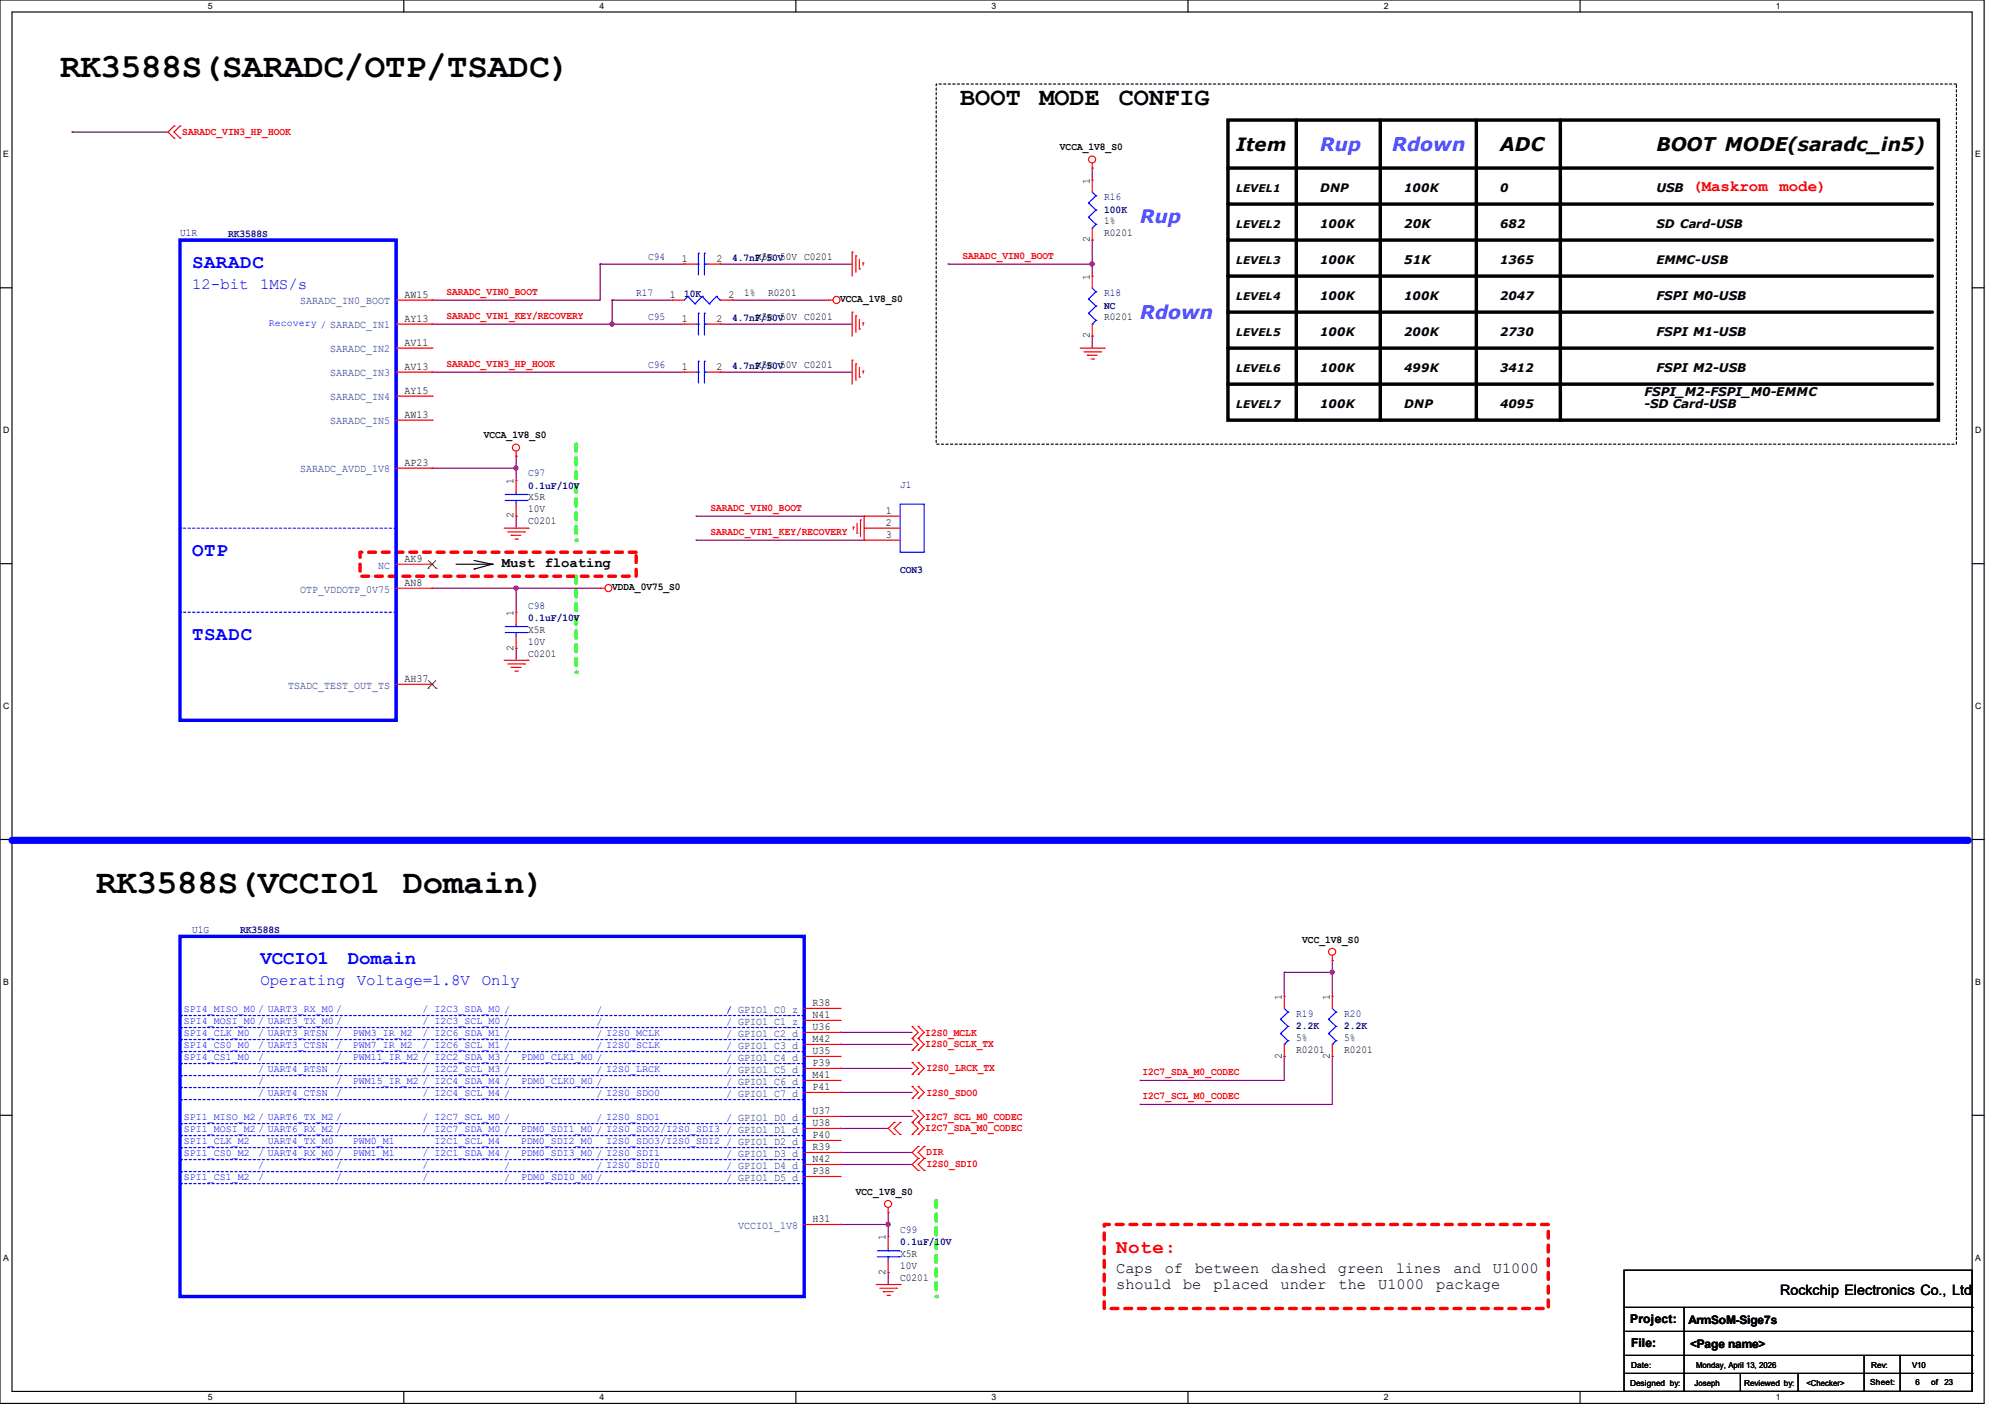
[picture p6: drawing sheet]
<svg xmlns="http://www.w3.org/2000/svg" width="297mm" height="210mm" viewBox="0 0 297 210" stroke-linecap="round" stroke-linejoin="round" font-family="sans-serif">
<path d="M0 0h293.9v207.9h-293.9zM1.8 1.8h290.3v204.3h-290.3z" fill="none" stroke="#000" stroke-width=".17"/>
<g fill="#fff">
<path d="M30.8 .2h.7v1.4h-.7z"/>
<path d="M30.8 206.2h.7v1.4h-.7z"/>
</g>
<path d="M59.8 0v1.8M59.8 206.1v1.8" fill="none" stroke="#000" stroke-width=".17"/>
<g fill="#fff">
<path d="M88.8 .2h.7v1.4h-.7z"/>
<path d="M88.8 206.2h.7v1.4h-.7z"/>
</g>
<path d="M117.9 0v1.8M117.9 206.1v1.8" fill="none" stroke="#000" stroke-width=".17"/>
<g fill="#fff">
<path d="M146.9 .2h.7v1.4h-.7z"/>
<path d="M146.9 206.2h.7v1.4h-.7z"/>
</g>
<path d="M176 0v1.8M176 206.1v1.8" fill="none" stroke="#000" stroke-width=".17"/>
<g fill="#fff">
<path d="M205 .2h.7v1.4h-.7z"/>
<path d="M205 206.2h.7v1.4h-.7z"/>
</g>
<path d="M234.1 0v1.8M234.1 206.1v1.8" fill="none" stroke="#000" stroke-width=".17"/>
<g fill="#fff">
<path d="M263.1 .2h.6v1.4h-.6z"/>
<path d="M263.1 206.2h.6v1.4h-.6z"/>
<path d="M.5 22.2h.8v1.4h-.8z"/>
<path d="M292.6 22.2h.8v1.4h-.8z"/>
<path d="M.5 63h.9v1.4h-.9z"/>
<path d="M292.6 63h.9v1.4h-.9z"/>
</g>
<path d="M0 42.6h1.8M292.1 42.6h1.8" fill="none" stroke="#000" stroke-width=".17"/>
<g fill="#fff">
<path d="M.5 103.9h.9v1.4h-.9z"/>
<path d="M292.6 103.9h.9v1.4h-.9z"/>
</g>
<path d="M0 83.5h1.8M292.1 83.5h1.8" fill="none" stroke="#000" stroke-width=".17"/>
<g fill="#fff">
<path d="M.5 144.7h.8v1.4h-.8z"/>
<path d="M292.6 144.7h.8v1.4h-.8z"/>
</g>
<path d="M0 124.3h1.8M292.1 124.3h1.8" fill="none" stroke="#000" stroke-width=".17"/>
<g fill="#fff">
<path d="M.5 185.6h.8v1.4h-.8z"/>
<path d="M292.6 185.6h.8v1.4h-.8z"/>
</g>
<path d="M0 165.2h1.8M292.1 165.2h1.8" fill="none" stroke="#000" stroke-width=".17"/>
<path d="M1.8 124.5h289.6" fill="none" stroke="#00f" stroke-width="1.1"/>
<circle cx="291.4" cy="124.5" r=".53" fill="#00f"/>
<path d="M181.9 17.8h105.2v44.4h-105.2zM192 17.8v44.4M204.5 17.8v44.4M218.7 17.8v44.3M231.1 17.8v44.4M181.9 24.9h104.4M181.9 30.2h104.4M181.9 35.6h104.4M181.9 40.9h104.4M181.9 46.2h104.4M181.9 51.6h104.4M181.9 56.9h104.4" fill="none" stroke="#000" stroke-width=".51"/>
<g fill="#000">
<circle cx="181.9" cy="30.2" r=".25"/>
<circle cx="181.9" cy="24.9" r=".25"/>
<circle cx="181.9" cy="35.6" r=".25"/>
<circle cx="181.9" cy="51.6" r=".25"/>
<circle cx="181.9" cy="56.9" r=".25"/>
<circle cx="181.9" cy="40.9" r=".25"/>
<circle cx="181.9" cy="46.2" r=".25"/>
<circle cx="192" cy="62.2" r=".25"/>
<circle cx="204.5" cy="62.2" r=".25"/>
<circle cx="218.7" cy="62.1" r=".25"/>
<circle cx="231.1" cy="62.2" r=".25"/>
</g>
<path d="M138.7 12.4h151.1v53.4h-151.1z" fill="none" stroke="#000" stroke-width=".17" stroke-dasharray=".3"/>
<path d="M53.3 81.8h40.9v3.5h-40.9z" fill="none" stroke="#f00" stroke-width=".51" stroke-dasharray="1 1"/>
<path d="M67.6 83.6h5.3M70.2 84.3h.1M70.2 83l2.7 .6M72.9 83.6h.1M72.9 83.6l-2.7 .7" fill="none" stroke="#000" stroke-width=".17"/>
<path d="M85.3 65.8v14.2" fill="none" stroke="#0f0" stroke-width=".51" stroke-dasharray="1 1"/>
<circle cx="85.3" cy="80" r=".25" fill="#0f0" stroke-dasharray="1 1"/>
<path d="M85.3 85.3v14.3" fill="none" stroke="#0f0" stroke-width=".51" stroke-dasharray="1 1"/>
<circle cx="85.3" cy="99.6" r=".25" fill="#0f0" stroke-dasharray="1 1"/>
<path d="M138.7 177.8v14.2" fill="none" stroke="#0f0" stroke-width=".51" stroke-dasharray="1 1"/>
<circle cx="138.7" cy="192" r=".25" fill="#0f0" stroke-dasharray="1 1"/>
<path d="M163.6 181.4h65.8v12.4h-65.8z" fill="none" stroke="#f00" stroke-width=".51" stroke-dasharray="1 1"/>
<g fill="none" stroke="#800040" stroke-width=".17">
<path d="M10.7 19.6h.1M10.7 19.6h14.2M88.9 39.1h.1M88.9 39.1v5.3h-24.9M88.9 39.1h12.4M106.7 39.1h.1M106.7 39.1h19.5M140.5 39.1h.1M140.5 39.1h21.3M161.8 24.9h.1M161.8 35.6h.1M161.8 39.1h.1"/>
<path d="M161.8 24.9v1.8M161.8 35.6v5.3M64 55.1h.1M64 44.4h.1M64 48h.1M64 48h37.3M64 55.1h37.3M90.7 44.4h.1M90.7 48h.1M90.7 44.4h8.9M90.7 44.4v3.6M106.7 48h.1"/>
<path d="M106.7 55.1h.1M106.7 48h19.5M106.7 55.1h19.5M108.5 44.4h.1M108.5 44.4h14.2M161.8 49.8h.1M161.8 49.8v1.8M64 69.3h.1M64 69.3h12.5M76.5 69.3h.1M76.5 76.5h.1M76.5 67.6h.1"/>
<path d="M76.5 67.6v3.5M76.5 76.5v1.7M103.1 76.5h.1M103.1 76.5h24.9M64 87.1h.1M64 87.1h24.9M76.5 87.1h.1M76.5 96h.1M76.5 87.1v3.6M76.5 96v1.8M103.1 80h.1M103.1 80h24.9"/>
<path d="M124.5 154.7h.1M124.5 152.9h.1M124.5 158.2h.1M124.5 154.7h10.6M124.5 152.9h10.6M124.5 158.2h10.6M190.2 144h.1M190.2 156.5h.1M190.2 144v3.6M190.2 156.5v3.5h-21.3M190.2 144h7.2M197.4 142.2h.1"/>
<path d="M197.4 144h.1M197.4 156.5h.1M197.4 142.2v5.4M197.4 156.5v7.1h-28.5M124.5 172.5h.1M124.5 161.8h.1M124.5 167.1h.1M124.5 165.4h.1M124.5 170.7h.1M124.5 172.5h10.6M124.5 161.8h10.6M124.5 167.1h7.1"/>
<path d="M124.5 165.4h10.6M124.5 170.7h10.6M131.6 179.6h.1M131.6 179.6v3.5M168.9 160h.1M168.9 163.6h.1M124.5 181.4h.1M124.5 181.4h7.1M131.6 188.5h.1M131.6 181.4h.1M131.6 188.5v1.7"/>
</g>
<g fill="#f0f" stroke="#f0f" stroke-width=".17">
<circle cx="76.4" cy="69.3" r=".32"/>
<circle cx="76.4" cy="87.1" r=".32"/>
<circle cx="131.6" cy="181.3" r=".32"/>
<circle cx="197.3" cy="144" r=".32"/>
<circle cx="90.7" cy="48" r=".32"/>
<circle cx="161.8" cy="39.1" r=".32"/>
</g>
<g fill="none" stroke="#f00" stroke-width=".17">
<path d="M25.8 18.7h.1M25.8 18.7l-.9 .9 .9 .8M26.7 18.7h.1M26.7 18.7l-.9 .9 .9 .8M25.8 20.4h.1M26.7 20.4h.1M101.3 39.1h.1M101.3 39.1h1.8M104.9 39.1h1.8M106.7 39.1h.1M126.2 37.3h.1M126.2 37.3v3.6"/>
<path d="M126.8 37.9h.1M126.8 37.9v2.4M127.3 39.8h.1M127.3 38.4v1.4M127.8 38.9h.1M127.8 38.9v.4M161.8 24.9h.1M161.8 26.7h.1M161.8 35.6h.1M161.8 24.2v.7M161.8 26.7v1.7M161.8 33.8v1.8"/>
<path d="M58.7 44.4h5.3M58.7 51.6h5.3M58.7 48h5.3M58.7 55.1h5.3M58.7 58.7h5.3M64 44.4h.1M64 48h.1M64 51.6h.1M64 55.1h.1M64 58.7h.1M99.6 44.4h.1M99.6 44.4h1.7"/>
<path d="M101.3 48h.1M101.3 55.1h.1M101.3 48h1.8M101.3 55.1h1.8M104.9 48h1.8M104.9 55.1h1.8M106.7 48h.1M106.7 55.1h.1M106.7 44.4h1.8M108.5 44.4h.1M122.7 44.4h.1M122.7 44.4h.7"/>
<path d="M126.2 46.2h.1M126.2 53.3h.1M126.2 46.2v3.6M126.2 53.3v3.6M126.8 46.8h.1M126.8 53.9h.1M126.8 46.8v2.4M126.8 53.9v2.4M127.3 48.7h.1M127.3 55.8h.1M127.3 47.3v1.4M127.3 54.4v1.4"/>
<path d="M127.8 47.8h.1M127.8 54.9h.1M127.8 47.8v.4M127.8 54.9v.4M160 51.6h3.6M160.6 52.1h2.4M161.1 52.6h.1M161.1 52.6h1.4M161.6 53.2h.4M161.8 40.9h.1M161.8 49.8h.1M161.8 40.9v1.8"/>
<path d="M161.8 48v1.8M162 53.2h.1M163 52.1h.1M163.6 51.6h.1M58.7 62.2h5.3M58.7 69.3h5.3M64 62.2h.1M64 69.3h.1M74.7 78.2h3.5M75.2 78.8h2.5M75.7 79.3h.1M75.7 79.3h1.5"/>
<path d="M76.3 79.8h.3M76.5 67.6h.1M76.5 71.1h.1M76.5 76.5h.1M76.5 66.8v.8M76.5 71.1v1.8M76.5 74.7v1.8M76.6 79.8h.1M77.7 78.8h.1M78.2 78.2h.1M126.4 78.1h.1M126.4 78.1v.3"/>
<path d="M127 79h.1M127 77.5v1.5M127.5 77h.1M127.5 77v2.5M128 76.5h.1M128 78.2h.1M128 78.2h5.3M128 76.5v3.5M128 76.5h5.3M58.7 87.1h5.3M58.7 83.6h5.3M64 83.6h.1"/>
<path d="M64 87.1h.1M74.7 97.8h3.5M75.2 98.3h2.5M75.7 98.8h.1M75.7 98.8h1.5M76.3 99.4h.3M76.5 90.7h.1M76.5 96h.1M76.5 90.7v1.8M76.5 94.2v1.8M76.6 99.4h.1M77.7 98.3h.1"/>
<path d="M78.2 97.8h.1M88.9 87.1h.1M88.9 87.1h.7M128 80h.1M128 80h5.3M58.7 101.3h5.3M64 101.3h.1M119.1 149.4h5.4M119.1 151.1h5.4M119.1 158.2h5.4M119.1 152.9h5.4M119.1 156.5h5.4"/>
<path d="M119.1 154.7h5.4M124.5 149.4h.1M124.5 151.1h.1M124.5 158.2h.1M124.5 152.9h.1M124.5 156.5h.1M124.5 154.7h.1M135.1 155.6h.1M135.1 153.8h.1M135.1 152h.1M135.1 159.1h.1M135.1 157.4h.1"/>
<path d="M135.1 153.8l.9 .9-.9 .9M135.1 152l.9 .9-.9 .9M135.1 157.4l.9 .8-.9 .9M136 155.6h.1M136 153.8h.1M136 152h.1M136 159.1h.1M136 157.4h.1M136 153.8l.9 .9-.9 .9M136 152l.9 .9-.9 .9M136 157.4l.9 .8-.9 .9M190.2 147.6h.1"/>
<path d="M190.2 156.5h.1M190.2 147.6v1.8M190.2 154.7v1.8M197.4 142.2h.1M197.4 147.6h.1M197.4 156.5h.1M197.4 141.5v.7M197.4 147.6v1.8M197.4 154.7v1.8M119.1 160h5.4M119.1 172.5h5.4M119.1 170.7h5.4"/>
<path d="M119.1 161.8h5.4M119.1 165.4h5.4M119.1 167.1h5.4M119.1 168.9h5.4M119.1 174.2h5.4M124.5 160h.1M124.5 172.5h.1M124.5 170.7h.1M124.5 161.8h.1M124.5 165.4h.1M124.5 167.1h.1M124.5 168.9h.1"/>
<path d="M124.5 174.2h.1M131.6 179.6h.1M131.6 178.9v.7M132.5 166.2h.1M132.5 168h.1M132.5 166.2l-.9 .9 .9 .9M133.3 168h.1M133.3 166.2h.1M133.3 166.2l-.8 .9 .8 .9M135.1 162.7h.1M135.1 160.9h.1M135.1 168h.1"/>
<path d="M135.1 166.2h.1M135.1 164.5h.1M135.1 160.9l.9 .9-.9 .9M135.1 166.2l.9 .9-.9 .9M135.1 164.5l.9 .9-.9 .8M136 171.6h.1M136 173.4h.1M136 162.7h.1M136 160.9h.1M136 168h.1M136 166.2h.1M136 164.5h.1"/>
<path d="M136 169.8h.1M136 171.6l-.9 .9 .9 .9M136 160.9l.9 .9-.9 .9M136 169.8l-.9 .9 .9 .9M136 166.2l.9 .9-.9 .9M136 164.5l.9 .9-.9 .8M136.9 173.4h.1M136.9 171.6h.1M136.9 169.8h.1M136.9 171.6l-.9 .9 .9 .9M136.9 169.8l-.9 .9 .9 .9M119.1 181.4h5.4"/>
<path d="M124.5 181.4h.1M129.8 190.2h3.5M130.3 190.8h2.5M130.9 191.3h.1M130.9 191.3h1.4M131.4 191.9h.3M131.6 183.1h.1M131.6 188.5h.1M131.6 183.1v1.8M131.6 186.7v1.8M131.7 191.9h.1M132.8 190.8h.1"/>
<path d="M133.3 190.2h.1"/>
<circle cx="161.8" cy="23.6" r=".52"/>
<circle cx="123.9" cy="44.4" r=".52"/>
<circle cx="76.4" cy="66.3" r=".52"/>
<circle cx="90.1" cy="87.1" r=".52"/>
<circle cx="197.3" cy="141" r=".52"/>
<circle cx="131.6" cy="178.3" r=".52"/>
</g>
<g fill="none" stroke="#000" stroke-width=".17">
<path d="M240.6 188.1h51.5v18h-51.5zM240.6 193.6h51.5M240.6 197.2h51.5M249.5 193.6v12.5M292.1 193.6h.1M292.1 197.2h.1M240.6 200.7h51.5M240.6 203.4h51.5M249.5 206.1h.1M257.8 206.1h.1M257.8 203.4v2.7M266.4 206.1h.1"/>
<path d="M266.4 203.4v2.7M276.1 206.1h.1M276.1 200.7v5.4M281.5 206.1h.1M281.5 200.7v5.4M292.1 200.7h.1M292.1 203.4h.1"/>
</g>
<g fill="none" stroke="#00f" stroke-width=".17">
<path d="M103.1 39.1h.4M103.5 39.1h.1M103.5 37.5h.1M103.5 37.5v3.2M104.4 37.5h.1M104.4 39.1h.1M104.4 37.5v3.2M104.4 39.1h.5M161.2 30.1h.1M161.2 32.2h.1M161.2 30.1l1.1 1M161.2 32.2l1.1 1"/>
<path d="M161.8 33.8h.1M161.8 28.4l.5 .6M162.3 29h.1M162.3 31.1h.1M162.3 33.2h.1M162.3 29l-1.1 1.1M162.3 31.1l-1.1 1.1M162.3 33.2l-.5 .6M101.9 43.9h.1M101.9 43.9l-.6 .5M101.9 43.9l1.1 1.1M103 45h.1"/>
<path d="M103.1 48h.4M103.1 55.1h.4M103.5 48h.1M103.5 46.4h.1M103.5 55.1h.1M103.5 53.5h.1M103.5 46.4v3.2M103.5 53.5v3.2M104 43.9h.1M104 43.9l-1 1.1M104 43.9l1.1 1.1M104.4 46.4h.1"/>
<path d="M104.4 48h.1M104.4 53.5h.1M104.4 55.1h.1M104.4 48h.5M104.4 46.4v3.2M104.4 53.5v3.2M104.4 55.1h.5M105.1 45h.1M106.1 43.9h.1M106.1 43.9l-1 1.1M106.1 43.9l.6 .5M106.7 44.4h.1"/>
<path d="M161.2 44.3h.1M161.2 46.4h.1M161.2 44.3l1.1 1M161.2 46.4l1.1 1.1M161.8 48h.1M161.8 42.7l.5 .5M162.3 43.2h.1M162.3 45.3h.1M162.3 47.5h.1M162.3 43.2l-1.1 1.1M162.3 45.3l-1.1 1.1M162.3 47.5l-.5 .5"/>
<path d="M74.8 74.1h3.3M74.8 73.2h3.3M76.5 73.2h.1M76.5 74.1h.1M76.5 72.9v.3M76.5 74.1v.6M78.1 74.1h.1M78.1 73.2h.1M133.3 74.7h3.6v7.1h-3.6zM74.8 93.7h3.3M74.8 92.8h3.3M76.5 92.8h.1"/>
<path d="M76.5 93.7h.1M76.5 92.5v.3M76.5 93.7v.5M78.1 93.7h.1M78.1 92.8h.1M189.7 151h.1M189.7 153.1h.1M189.7 151l1.1 1M189.7 153.1l1.1 1M190.2 154.7h.1M190.2 149.4l.6 .5M190.8 149.9h.1"/>
<path d="M190.8 152h.1M190.8 154.1h.1M190.8 149.9l-1.1 1.1M190.8 152l-1.1 1.1M190.8 154.1l-.6 .6M196.8 151h.1M196.8 153.1h.1M196.8 151l1.1 1M196.8 153.1l1.1 1M197.4 154.7h.1M197.4 149.4l.5 .5M197.9 149.9h.1"/>
<path d="M197.9 152h.1M197.9 154.1h.1M197.9 149.9l-1.1 1.1M197.9 152l-1.1 1.1M197.9 154.1l-.5 .6M130 186.1h3.2M130 185.3h3.2M131.6 185.3h.1M131.6 186.1h.1M131.6 184.9v.4M131.6 186.1v.6M133.2 186.1h.1"/>
<path d="M133.2 185.3h.1"/>
</g>
<path d="M26.7 35.6h32v71.1h-32zM26.7 138.7h92.4v53.3h-92.4z" fill="none" stroke="#00f" stroke-width=".51"/>
<g fill="none" stroke="#00f" stroke-width=".17" stroke-dasharray=".3 .3">
<path d="M26.7 78.2h.1M58.7 78.2h-32M26.7 90.7h.1M58.7 90.7h-32M26.8 150.4h.1M26.8 152.2h.1M26.8 154h.1M26.8 155.7h.1M26.8 157.5h.1M26.8 159.3h.1M119.1 150.4h-92.3M119.1 152.2h-92.3"/>
<path d="M119.1 154h-92.3M119.1 155.7h-92.3M119.1 157.5h-92.3M119.1 159.3h-92.3M26.8 161.1h.1M26.8 162.9h.1M26.8 166.4h.1M26.8 168.2h.1M26.8 171.7h.1M26.8 173.5h.1M26.8 175.3h.1M26.8 170h.1"/>
<path d="M119.1 161.1h-92.3M119.1 162.9h-92.3M119.1 166.4h-92.3M119.1 168.2h-92.3M119.1 171.7h-92.3M119.1 173.5h-92.3M119.1 175.3h-92.3M119.1 170h-92.3"/>
</g>
<path d="M63.4 84.2h.1M63.5 83l1.1 1.2M64.6 83l-1.2 1.2M64.6 84.2h.1M63.4 101.9h.1M63.5 100.8l1.1 1.1M64.6 100.8l-1.2 1.1M64.6 101.9h.1" fill="none" stroke="#804000" stroke-width=".15"/>
<g font-size="5">
<text x="8.9" y="11.3">RK3588S(SARADC/OTP/TSADC)</text>
<text x="14.2" y="132.2">RK3588S(VCCIO1 Domain)</text>
</g>
<g font-size="3.7">
<text x="142.2" y="15.6">BOOT</text>
<text x="154" y="15.6">MODE</text>
<text x="165.7" y="15.6">CONFIG</text>
</g>
<g font-size="2.8" fill="#8000ff">
<text x="195.6" y="22.3">Rup</text>
<text x="206.2" y="22.4">Rdown</text>
<text x="168.9" y="33">Rup</text>
<text x="168.9" y="47.2">Rdown</text>
</g>
<g font-size="2.8">
<text x="222.2" y="22.4">ADC</text>
<text x="245.4" y="22.4">BOOT MODE(saradc_in5)</text>
</g>
<g font-size="2.8" fill="#00f">
<text x="28.4" y="39.7">SARADC</text>
<text x="28.4" y="82.4">OTP</text>
<text x="28.4" y="94.8">TSADC</text>
<text x="38.6" y="142.8">VCCIO1</text>
<text x="51.5" y="142.8">Domain</text>
</g>
<text font-size="2.8" fill="#f00" x="165.4" y="185.5">Note:</text>
<text font-size="2.7" x="183.1" y="22.3">Item</text>
<text font-size="2.3" fill="#f00" x="250.7" y="28.2">(Maskrom mode)</text>
<g font-size="2.3" fill="#00f">
<text x="28.4" y="42.8">12-bit</text>
<text x="38.5" y="42.8">1MS/s</text>
<text x="38.6" y="145.9">Operating</text>
<text x="52.9" y="145.9">Voltage=1.8V</text>
<text x="71.4" y="145.9">Only</text>
</g>
<g font-size="2.3">
<text x="165.4" y="188.6">Caps</text>
<text x="165.4" y="190.8">should</text>
<text x="172.6" y="188.6">of</text>
<text x="175.3" y="190.8">be</text>
<text x="177" y="188.6">between</text>
<text x="179.8" y="190.8">placed</text>
<text x="188.3" y="188.6">dashed</text>
<text x="189.7" y="190.8">under</text>
<text x="198.2" y="188.6">green</text>
<text x="198.3" y="190.8">the</text>
<text x="204.2" y="190.8">U1000</text>
<text x="206.8" y="188.6">lines</text>
<text x="212.8" y="190.8">package</text>
<text x="215.3" y="188.6">and</text>
<text x="221.2" y="188.6">U1000</text>
</g>
<g font-size="2.1">
<text x="74.3" y="84">Must floating</text>
<text x="263.7" y="191.9">Rockchip Electronics Co., Ltd</text>
</g>
<g font-size="1.8">
<text x="245.4" y="28.5">USB</text>
<text x="208" y="33.8">20K</text>
<text x="208" y="39.2">51K</text>
<text x="245.4" y="44.5">FSPI M0-USB</text>
<text x="245.4" y="49.8">FSPI M1-USB</text>
<text x="243.6" y="58.7">FSPI_M2-FSPI_M0-EMMC</text>
<text x="245.4" y="55.2">FSPI M2-USB</text>
<text x="243.6" y="60.5">-SD Card-USB</text>
<text x="241.5" y="196">Project:</text>
<text x="241.6" y="199.6">File:</text>
</g>
<g font-size="1.7">
<text x="195.6" y="28.4">DNP</text>
<text x="208" y="28.4">100K</text>
<text x="222.2" y="28.4">0</text>
<text x="195.6" y="33.7">100K</text>
<text x="222.2" y="33.7">682</text>
<text x="245.4" y="33.7">SD Card-USB</text>
<text x="195.6" y="39.1">100K</text>
<text x="222.2" y="39.1">1365</text>
<text x="245.4" y="39.1">EMMC-USB</text>
<text x="195.6" y="44.4">100K</text>
<text x="208" y="44.4">100K</text>
<text x="222.2" y="44.4">2047</text>
<text x="195.6" y="49.7">100K</text>
<text x="208" y="49.7">200K</text>
<text x="222.2" y="49.7">2730</text>
<text x="195.6" y="55.1">100K</text>
<text x="208" y="55.1">499K</text>
<text x="222.2" y="55.1">3412</text>
<text x="195.6" y="60.4">100K</text>
<text x="208" y="60.4">DNP</text>
<text x="222.2" y="60.4">4095</text>
<text x="250.1" y="196.1">ArmSoM-Sige7s</text>
<text x="250.4" y="199.7">&lt;Page name&gt;</text>
</g>
<g font-size="1.6" fill="#f00">
<text x="27" y="19.9">SARADC_VIN3_HP_HOOK</text>
<text x="142.6" y="38.4">SARADC_VIN0_BOOT</text>
<text x="66.1" y="43.7">SARADC_VIN0_BOOT</text>
<text x="66.1" y="47.2">SARADC_VIN1_KEY/RECOVERY</text>
<text x="66.1" y="54.4">SARADC_VIN3_HP_HOOK</text>
<text x="105.2" y="75.7">SARADC_VIN0_BOOT</text>
<text x="105.2" y="79.2">SARADC_VIN1_KEY/RECOVERY</text>
<text x="137.1" y="155.1">I2S0_SCLK_TX</text>
<text x="137.1" y="153.5">I2S0_MCLK</text>
<text x="137.2" y="158.6">I2S0_LRCK_TX</text>
<text x="169.2" y="159.3">I2C7_SDA_M0_CODEC</text>
<text x="137.1" y="167.5">I2C7_SDA_M0_CODEC</text>
<text x="137.1" y="165.9">I2C7_SCL_M0_CODEC</text>
<text x="137.2" y="162.3">I2S0_SDO0</text>
<text x="169.2" y="162.8">I2C7_SCL_M0_CODEC</text>
<text x="137.2" y="172.8">I2S0_SDI0</text>
<text x="137.2" y="171.1">DIR</text>
</g>
<g font-size="1.6">
<text x="157" y="22.3">VCCA_1V8_S0</text>
<text x="161.4" y="27.2" transform="rotate(-90 161.4 27.2)">1</text>
<text x="183.1" y="28.4">LEVEL1</text>
<text x="161.4" y="35.9" transform="rotate(-90 161.4 35.9)">2</text>
<text x="163.6" y="35">R0201</text>
<text x="163.6" y="33.2">1%</text>
<text x="183.1" y="33.8">LEVEL2</text>
<text x="101" y="38.7">1</text>
<text x="106.1" y="38.7">2</text>
<text x="112" y="38.6">X5R 50V C0201</text>
<text x="161.4" y="41.4" transform="rotate(-90 161.4 41.4)">1</text>
<text x="183.1" y="39.1">LEVEL3</text>
<text x="59.9" y="44.1">AW15</text>
<text x="59.9" y="47.6">AY13</text>
<text x="99.2" y="44.1">1</text>
<text x="101" y="47.6">1</text>
<text x="106.1" y="47.6">2</text>
<text x="107.9" y="44.1">2</text>
<text x="110.2" y="43.9">1%</text>
<text x="112" y="47.5">X5R 50V C0201</text>
<text x="113.8" y="43.9">R0201</text>
<text x="124.5" y="44.7">VCCA_1V8_S0</text>
<text x="163.6" y="47.5">R0201</text>
<text x="183.1" y="44.4">LEVEL4</text>
<text x="59.9" y="51.2">AV11</text>
<text x="161.4" y="50.1" transform="rotate(-90 161.4 50.1)">2</text>
<text x="183.1" y="49.8">LEVEL5</text>
<text x="59.9" y="54.7">AV13</text>
<text x="59.9" y="58.3">AY15</text>
<text x="101" y="54.7">1</text>
<text x="106.1" y="54.7">2</text>
<text x="112" y="54.6">X5R 50V C0201</text>
<text x="183.1" y="55.1">LEVEL6</text>
<text x="59.9" y="61.8">AW13</text>
<text x="71.7" y="64.9">VCCA_1V8_S0</text>
<text x="183.1" y="60.5">LEVEL7</text>
<text x="59.9" y="69">AP23</text>
<text x="76.1" y="71.7" transform="rotate(-90 76.1 71.7)">1</text>
<text x="76.1" y="76.8" transform="rotate(-90 76.1 76.8)">2</text>
<text x="78.2" y="77.7">C0201</text>
<text x="78.2" y="74.1">X5R</text>
<text x="78.2" y="75.9">10V</text>
<text x="131.2" y="76.1">1</text>
<text x="131.2" y="77.9">2</text>
<text x="59.9" y="83.2">AK9</text>
<text x="131.2" y="79.6">3</text>
<text x="59.9" y="86.7">AN8</text>
<text x="90.7" y="87.3">VDDA_0V75_S0</text>
<text x="76.1" y="91.2" transform="rotate(-90 76.1 91.2)">1</text>
<text x="78.2" y="93.7">X5R</text>
<text x="78.2" y="95.5">10V</text>
<text x="59.9" y="101">AH37</text>
<text x="76.1" y="96.4" transform="rotate(-90 76.1 96.4)">2</text>
<text x="78.2" y="97.2">C0201</text>
<text x="192.9" y="139.6">VCC_1V8_S0</text>
<text x="120.4" y="149">R38</text>
<text x="189.9" y="148.1" transform="rotate(-90 189.9 148.1)">1</text>
<text x="197" y="148.1" transform="rotate(-90 197 148.1)">1</text>
<text x="120.4" y="150.8">N41</text>
<text x="120.4" y="152.5">U36</text>
<text x="120.4" y="154.3">M42</text>
<text x="192" y="155.9">R0201</text>
<text x="192" y="154.1">5%</text>
<text x="199.1" y="155.9">R0201</text>
<text x="199.1" y="154.1">5%</text>
<text x="120.4" y="159.6">M41</text>
<text x="120.4" y="157.9">P39</text>
<text x="120.4" y="156.1">U35</text>
<text x="120.4" y="161.4">P41</text>
<text x="189.9" y="156.8" transform="rotate(-90 189.9 156.8)">2</text>
<text x="197" y="156.8" transform="rotate(-90 197 156.8)">2</text>
<text x="120.4" y="165">U37</text>
<text x="120.4" y="166.8">U38</text>
<text x="120.4" y="172.1">N42</text>
<text x="120.4" y="170.3">R39</text>
<text x="120.4" y="168.5">P40</text>
<text x="120.4" y="173.9">P38</text>
<text x="126.8" y="176.9">VCC_1V8_S0</text>
<text x="120.4" y="181">H31</text>
<text x="131.2" y="183.7" transform="rotate(-90 131.2 183.7)">1</text>
<text x="131.2" y="188.8" transform="rotate(-90 131.2 188.8)">2</text>
<text x="133.3" y="189.7">C0201</text>
<text x="133.3" y="186.1">X5R</text>
<text x="133.3" y="187.9">10V</text>
</g>
<g font-size="1.6" fill="#000080">
<text x="163.6" y="29.7">R16</text>
<text x="26.7" y="35">U1R</text>
<text x="33.8" y="35.1">RK3588S</text>
<text x="163.6" y="31.5">100K</text>
<text x="96" y="38.6">C94</text>
<text x="108.5" y="38.6">4.7nF/50V</text>
<text x="94.2" y="43.9">R17</text>
<text x="96" y="47.5">C95</text>
<text x="101.3" y="43.9">10K</text>
<text x="108.5" y="47.5">4.7nF/50V</text>
<text x="163.6" y="43.9">R18</text>
<text x="163.6" y="45.7">NC</text>
<text x="96" y="54.6">C96</text>
<text x="108.5" y="54.6">4.7nF/50V</text>
<text x="78.2" y="70.6">C97</text>
<text x="78.2" y="72.4">0.1uF/10V</text>
<text x="133.3" y="72.3">J1</text>
<text x="133.3" y="84.8">CON3</text>
<text x="78.2" y="90.1">C98</text>
<text x="78.2" y="91.9">0.1uF/10V</text>
<text x="28.4" y="138.1">U1G</text>
<text x="35.6" y="138.2">RK3588S</text>
<text x="192" y="150.6">R19</text>
<text x="192" y="152.4">2.2K</text>
<text x="199.1" y="150.6">R20</text>
<text x="199.1" y="152.4">2.2K</text>
<text x="133.3" y="182.6">C99</text>
<text x="133.3" y="184.4">0.1uF/10V</text>
</g>
<g font-size="1.6" fill="#004080">
<text x="44.4" y="45.1">SARADC_IN0_BOOT</text>
<text x="48.9" y="52.2">SARADC_IN2</text>
<text x="48.9" y="55.8">SARADC_IN3</text>
<text x="48.9" y="59.3">SARADC_IN4</text>
<text x="48.9" y="62.9">SARADC_IN5</text>
<text x="44.4" y="70">SARADC_AVDD_1V8</text>
<text x="44.4" y="87.8">OTP_VDDOTP_0V75</text>
<text x="56" y="84.2">NC</text>
<text x="42.7" y="102">TSADC_TEST_OUT_TS</text>
<text x="109.3" y="182">VCCIO1_1V8</text>
</g>
<g font-size="1.5" fill="#00f">
<text x="39.8" y="48.3">Recovery / SARADC_IN1</text>
<text x="27.2" y="149.9">SPI4_MISO_M0 / UART3_RX_M0 /</text>
<text x="62.6" y="149.9">/ I2C3_SDA_M0 /</text>
<text x="27.2" y="151.6">SPI4_MOSI_M0 / UART3_TX_M0 /</text>
<text x="27.2" y="153.4">SPI4_CLK_M0</text>
<text x="27.2" y="155.2">SPI4_CS0_M0</text>
<text x="38.2" y="153.4">/ UART3_RTSN</text>
<text x="38.2" y="155.2">/ UART3_CTSN</text>
<text x="49.8" y="153.4">/</text>
<text x="49.8" y="155.2">/</text>
<text x="52.3" y="153.4">PWM3_IR_M2</text>
<text x="52.3" y="155.2">PWM7_IR_M2</text>
<text x="62.6" y="151.6">/ I2C3_SCL_M0 /</text>
<text x="62.6" y="153.4">/ I2C6_SDA_M1 /</text>
<text x="62.6" y="155.2">/ I2C6_SCL_M1 /</text>
<text x="88.3" y="150">/</text>
<text x="88.3" y="151.8">/</text>
<text x="88.3" y="153.6">/ I2S0_MCLK</text>
<text x="88.3" y="155.4">/ I2S0_SCLK</text>
<text x="107.6" y="150">/ GPIO1_C0_z</text>
<text x="107.6" y="150">/</text>
<text x="107.6" y="151.8">/ GPIO1_C1_z</text>
<text x="107.6" y="153.6">/ GPIO1_C2_d</text>
<text x="107.6" y="155.4">/ GPIO1_C3_d</text>
<text x="27.2" y="157">SPI4_CS1_M0</text>
<text x="38.2" y="157">/</text>
<text x="38.2" y="158.7">/ UART4_RTSN</text>
<text x="38.2" y="160.5">/</text>
<text x="49.8" y="157">/</text>
<text x="49.8" y="158.7">/</text>
<text x="49.8" y="160.5">/</text>
<text x="52.3" y="157">PWM11_IR_M2 / I2C2_SDA_M3 /</text>
<text x="52.3" y="160.5">PWM15_IR_M2 / I2C4_SDA_M4 /</text>
<text x="62.6" y="158.7">/ I2C2_SCL_M3 /</text>
<text x="77.2" y="157">PDM0_CLK1_M0 /</text>
<text x="77.2" y="160.5">PDM0_CLK0_M0 /</text>
<text x="88.3" y="158.9">/ I2S0_LRCK</text>
<text x="107.6" y="157.1">/ GPIO1_C4_d</text>
<text x="107.6" y="158.9">/ GPIO1_C5_d</text>
<text x="107.6" y="160.7">/ GPIO1_C6_d</text>
<text x="27.2" y="167.6">SPI1_MOSI_M2 / UART6_RX_M2 /</text>
<text x="27.2" y="165.9">SPI1_MISO_M2 / UART6_TX_M2 /</text>
<text x="38.2" y="162.3">/ UART4_CTSN</text>
<text x="49.8" y="162.3">/</text>
<text x="62.6" y="167.6">/ I2C7_SDA_M0 /</text>
<text x="62.6" y="162.3">/ I2C4_SCL_M4 /</text>
<text x="62.6" y="165.9">/ I2C7_SCL_M0 /</text>
<text x="77.2" y="167.6">PDM0_SDI1_M0 / I2S0_SDO2/I2S0_SDI3 / GPIO1_D1_d</text>
<text x="88.3" y="162.5">/ I2S0_SDO0</text>
<text x="88.3" y="166">/ I2S0_SDO1</text>
<text x="107.6" y="162.5">/ GPIO1_C7_d</text>
<text x="107.6" y="166">/ GPIO1_D0_d</text>
<text x="27.2" y="171.2">SPI1_CS0_M2</text>
<text x="27.2" y="169.4">SPI1_CLK_M2</text>
<text x="38.2" y="171.2">/ UART4_RX_M0 /</text>
<text x="38.2" y="173">/</text>
<text x="39.7" y="169.4">UART4_TX_M0</text>
<text x="49.8" y="173">/</text>
<text x="52.3" y="171.2">PWM1_M1</text>
<text x="52.3" y="169.4">PWM0_M1</text>
<text x="62.6" y="171.2">/ I2C1_SDA_M4 /</text>
<text x="62.6" y="173">/</text>
<text x="64.3" y="169.4">I2C1_SCL_M4</text>
<text x="74.7" y="173.1">/</text>
<text x="77.2" y="171.2">PDM0_SDI3_M0 / I2S0_SDI1</text>
<text x="77.2" y="169.4">PDM0_SDI2_M0</text>
<text x="88.3" y="173.1">/ I2S0_SDI0</text>
<text x="89.8" y="169.4">I2S0_SDO3/I2S0_SDI2 / GPIO1_D2_d</text>
<text x="107.6" y="171.4">/ GPIO1_D3_d</text>
<text x="107.6" y="173.1">/ GPIO1_D4_d</text>
<text x="27.2" y="174.8">SPI1_CS1_M2</text>
<text x="38.2" y="174.8">/</text>
<text x="49.8" y="174.8">/</text>
<text x="62.6" y="174.8">/</text>
<text x="74.7" y="174.9">/</text>
<text x="77.2" y="174.8">PDM0_SDI0_M0 /</text>
<text x="107.6" y="174.9">/ GPIO1_D5_d</text>
</g>
<g font-size="1.3">
<text x="30.8" y="1.3">5</text>
<text x="88.8" y="1.3">4</text>
<text x="146.9" y="1.3">3</text>
<text x="205" y="1.3">2</text>
<text x="263.1" y="1.3">1</text>
<text x=".5" y="23.3">E</text>
<text x="292.6" y="23.3">E</text>
<text x=".5" y="64.2">D</text>
<text x="292.6" y="64.2">D</text>
<text x=".5" y="105">C</text>
<text x="292.6" y="105">C</text>
<text x=".5" y="145.9">B</text>
<text x="292.6" y="145.9">B</text>
<text x=".5" y="186.7">A</text>
<text x="292.6" y="186.7">A</text>
<text x="30.8" y="207.4">5</text>
<text x="88.8" y="207.4">4</text>
<text x="146.9" y="207.4">3</text>
<text x="205" y="207.4">2</text>
<text x="263.1" y="207.4">1</text>
</g>
<g font-size="1.2">
<text x="241.6" y="202.6">Date:</text>
<text x="251.2" y="202.6">Monday, April 13, 2026</text>
<text x="277.2" y="202.6">Rev:</text>
<text x="283.2" y="202.6">V10</text>
<text x="241.5" y="205.3">Designed by:</text>
<text x="251" y="205.3">Joseph</text>
<text x="258.4" y="205.3">Reviewed by:</text>
<text x="267.6" y="205.3">&lt;Checker&gt;</text>
<text x="277" y="205.1">Sheet:</text>
<text x="283.8" y="205.1">6</text>
<text x="286.1" y="205.1">of</text>
<text x="288" y="205.1">23</text>
</g>
</svg>
